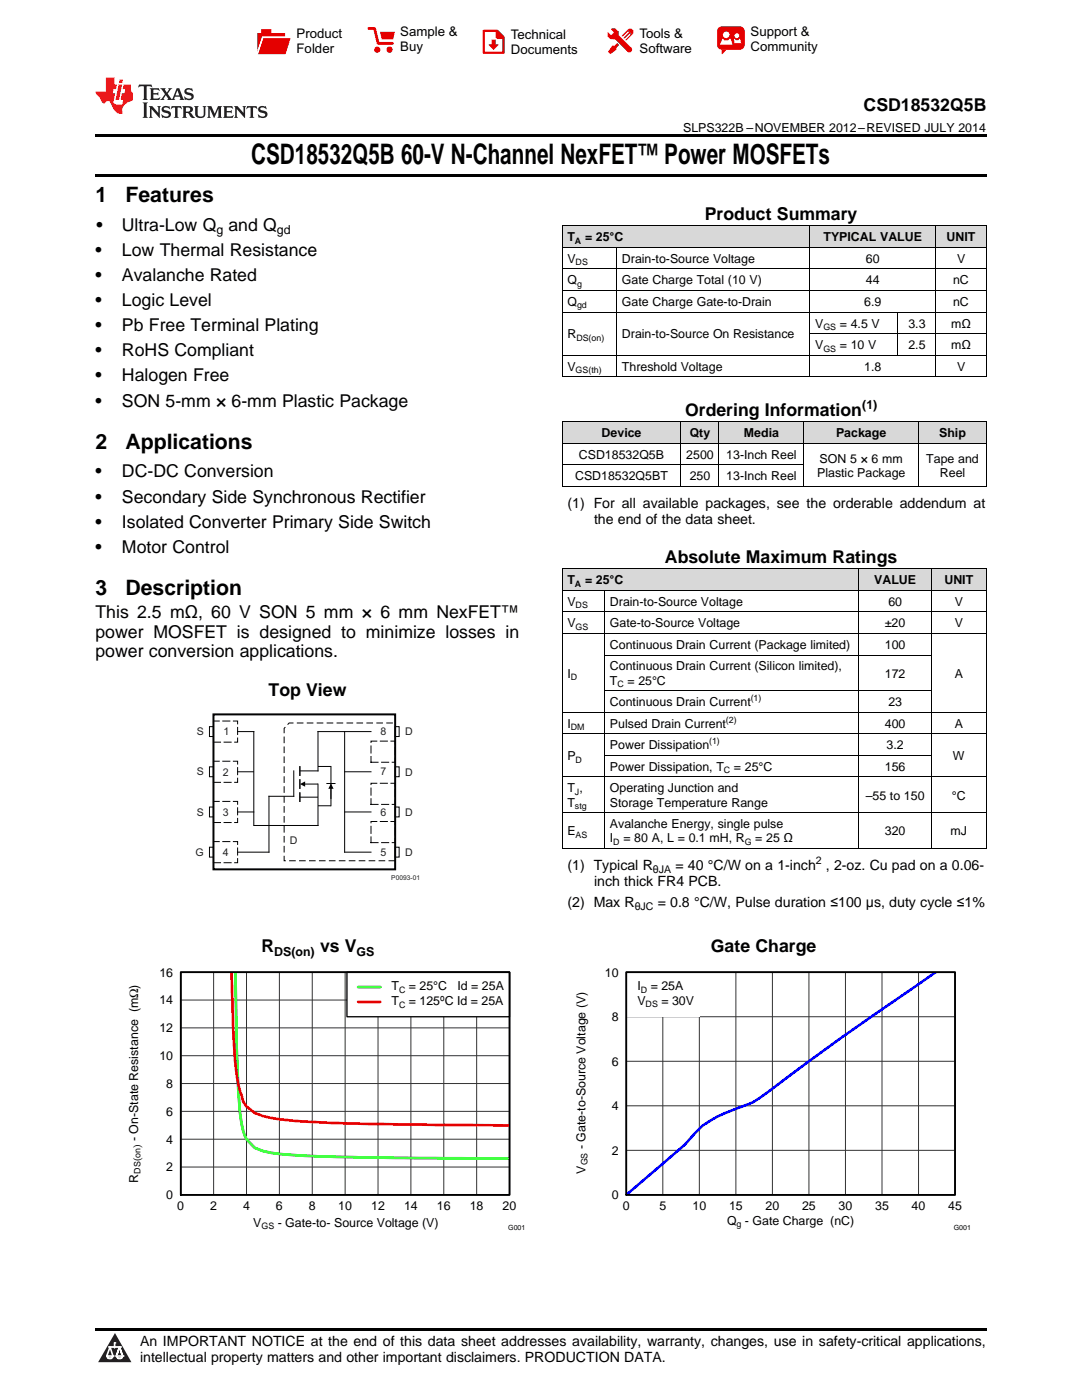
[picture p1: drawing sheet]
<svg xmlns="http://www.w3.org/2000/svg" width="216mm" height="279mm" viewBox="0 0 216 279" stroke-linecap="round" stroke-linejoin="round" font-family="sans-serif">
<g fill="#d8d8d8">
<path d="M112.2 113.6h8.4v4.3h-8.4z"/>
<path d="M120.6 113.6h50.8v4.3h-50.8z"/>
<path d="M171.4 113.6h14.4v4.3h-14.4z"/>
<path d="M185.8 113.6h11v4.3h-11z"/>
<path d="M112.2 84.2h23.7v4.3h-23.7z"/>
<path d="M135.9 84.2h7.6v4.3h-7.6z"/>
<path d="M143.5 84.2h16.9v4.3h-16.9z"/>
<path d="M160.4 84.2h22.9v4.3h-22.9z"/>
<path d="M183.3 84.2h13.5v4.3h-13.5z"/>
<path d="M112.2 45.1h10.8v4.3h-10.8z"/>
<path d="M123 45.1h38.6v4.3h-38.6z"/>
<path d="M161.6 45.1h17.6v4.3h-17.6z"/>
<path d="M179.2 45.1h7.6v4.3h-7.6z"/>
<path d="M186.8 45.1h10v4.3h-10z"/>
</g>
<path d="M22.9 266l3.3 5.9h-6.6z" fill="#231f20"/>
<path d="M21.3 270.6h1.2l-.3 .5h-.3a.53 .53 0 0 1-.6-.5z" fill-rule="evenodd" fill="#fff"/>
<path d="M21.3 270.6h1.2l-.3 .5h-.3a.53 .53 0 0 1-.6-.5z" fill="none" stroke="#231f20" stroke-width=".33"/>
<path d="M21.3 270.6l1.2 .1-.3 .4h-.5z" fill="none" stroke="#fff" stroke-width=".33"/>
<path d="M22.9 268.9h.1" fill="none" stroke="#fff" stroke-width=".33"/>
<path d="M22.9 268v.9z" fill="#fff"/>
<path d="M22.9 268v.9z" fill="none" stroke="#fff" stroke-width=".33"/>
<circle cx="22.9" cy="268" r=".16" fill="#fff"/>
<path d="M21.8 268.8h.1" fill="none" stroke="#fff" stroke-width=".33"/>
<path d="M21.8 268.8h2.2z" fill="#fff"/>
<path d="M21.8 268.8h2.2z" fill="none" stroke="#fff" stroke-width=".33"/>
<circle cx="24" cy="268.8" r=".16" fill="#fff"/>
<path d="M23.2 270.6h.1" fill="none" stroke="#fff" stroke-width=".33"/>
<path d="M23.8 268.8l-.6 1.8z" fill="#fff"/>
<path d="M23.8 268.8l-.6 1.8z" fill="none" stroke="#fff" stroke-width=".33"/>
<path d="M23.8 268.8l.7 1.8z" fill="#fff"/>
<path d="M23.8 268.8l.7 1.8z" fill="none" stroke="#fff" stroke-width=".33"/>
<path d="M24.4 270.6h.1" fill="none" stroke="#fff" stroke-width=".33"/>
<circle cx="21.3" cy="270.6" r=".16" fill="#fff"/>
<path d="M22 268.8l-.7 1.8z" fill="#fff"/>
<path d="M22 268.8l-.7 1.8z" fill="none" stroke="#fff" stroke-width=".33"/>
<path d="M22 268.8l.5 1.8z" fill="#fff"/>
<path d="M22 268.8l.5 1.8z" fill="none" stroke="#fff" stroke-width=".33"/>
<circle cx="22.5" cy="270.6" r=".16" fill="#fff"/>
<path d="M23.3 270.6h1.2a.63 .63 0 0 1-.6 .5 .63 .63 0 0 1-.6-.5z" fill-rule="evenodd" fill="#fff"/>
<path d="M23.3 270.6h1.2a.63 .63 0 0 1-.6 .5 .63 .63 0 0 1-.6-.5z" fill="none" stroke="#231f20" stroke-width=".33"/>
<path d="M23.3 270.6h1.2l-.4 .5h-.5z" fill="none" stroke="#fff" stroke-width=".33"/>
<path d="M23.2 270.6h.1" fill="none" stroke="#fff" stroke-width=".33"/>
<circle cx="24.5" cy="270.6" r=".16" fill="#fff"/>
<path d="M19 265.1h177.8v.5h-177.8z" fill="#000"/>
<path d="M36.1 194h65.6v44.5h-65.6z" fill="none" stroke="#000" stroke-width=".26"/>
<g fill="none" stroke="#333" stroke-width=".2">
<path d="M36.1 194h65.6v44.5h-65.6zM36.1 199.6h65.6M42.6 194v44.5M49.2 194v44.5M55.7 194v44.5M62.3 194v44.5M68.9 194v44.5M75.4 194v44.5M82 194v44.5M88.6 194v44.5M95.1 194v44.5M36.1 216.2h65.6"/>
<path d="M36.1 210.7h65.6M36.1 205.1h65.6M36.1 232.9h65.6M36.1 227.4h65.6M36.1 221.8h65.6"/>
</g>
<path d="M47 194l.2 15 .3 8.5a27.7 27.7 0 0 0 1.4 9.2l.3 .7 1.6 1.7a21 21 0 0 0 8.2 1.4 995.6 995.6 0 0 0 42.7 .7" fill="none" stroke="#0f0" stroke-width=".53"/>
<path d="M46.2 194a200.9 200.9 0 0 0 1 20.5l.3 1.9 .7 2.2a4.6 4.6 0 0 0 2.6 3.5 24.4 24.4 0 0 0 8.2 1.6 846.5 846.5 0 0 0 42.7 .9" fill="none" stroke="#f00" stroke-width=".53"/>
<path d="M69.2 194h32.5v8.9h-32.5z" fill="#fff"/>
<path d="M69.2 194h32.5v8.9h-32.5zM125 194h65.6v44.5h-65.6z" fill="none" stroke="#000" stroke-width=".26"/>
<path d="M71.5 197h4.4" fill="none" stroke="#0f0" stroke-width=".53"/>
<path d="M71.5 200h4.4" fill="none" stroke="#f00" stroke-width=".53"/>
<path d="M36.1 194h65.6v44.5h-65.6z" fill="none" stroke="#000" stroke-width=".35"/>
<g fill="none" stroke="#333" stroke-width=".2">
<path d="M125 194h65.6v44.5h-65.6zM132.3 194v44.5M139.5 194v44.5M146.8 194v44.5M154.1 194v44.5M161.4 194v44.5M168.7 194v44.5M176 194v44.5M183.3 194v44.5M125 211.8h65.6M125 202.9h65.6M125 229.6h65.6"/>
<path d="M125 220.7h65.6"/>
</g>
<path d="M186.8 194l-4.1 2.8a715.4 715.4 0 0 0-31.2 22.4l-1.3 .8-2.9 1.1a29.3 29.3 0 0 0-7.2 3.6l-3.5 3.8-11.6 10" fill="none" stroke="#00f" stroke-width=".53"/>
<path d="M125 194h14.6v8.9h-14.6z" fill="#fff"/>
<path d="M125 194h65.6v44.5h-65.6z" fill="none" stroke="#000" stroke-width=".35"/>
<g fill="none" stroke="#010202" stroke-width=".2">
<path d="M41.8 145h.8v2h-.8zM41.8 153h.8v2h-.8zM47.4 146h3.2v18.7M47.4 154h3.2M58.6 153.8v5.1h-4.9v11.2h-6.3M59.8 153v1.8M59.8 155.6v1.7M59.8 158.2v1.8M60.5 156.5h3v8.2h-12.8M65.2 156.4h1.6M66 153v3.4M68.8 154h5.2"/>
<path d="M68.8 146v24.1h5.2M74 146h-10.5v7.8h-3.6M78.8 145h.8v2h-.8zM78.8 153h.8v2h-.8zM41.8 161.1h.8v1.9h-.8zM41.8 169.1h.8v2h-.8zM47.4 162h3.2M68.8 162h5.2M78.8 161.1h.8v1.9h-.8zM78.8 169.1h.8v2h-.8z"/>
</g>
<path d="M42.6 142.6h36.2v30.9h-36.2z" fill="none" stroke="#010202" stroke-width=".4"/>
<path d="M42.6 143.9h4.8v4.2h-4.8zM42.6 151.9h4.8v4.2h-4.8zM42.6 159.9h4.8v4.3h-4.8zM74 156.3h4.8v4.2h-4.8zM74 147.9h4.8v4.2h-4.8zM42.6 168h4.8v4.2h-4.8zM74 163.9h4.8v4.3h-4.8z" fill="none" stroke="#010202" stroke-width=".2" stroke-dasharray="1.4 .7"/>
<path d="M78.8 171.8h-22.1v-26.4l1-1.1h21.1" fill="none" stroke="#010202" stroke-width=".2" stroke-dasharray="1.3 .7" stroke-linecap="butt"/>
<path d="M59.8 156.5l1.1-.5v1z" fill="#010202"/>
<path d="M66 157v2.5" fill="none" stroke="#010202" stroke-width=".2"/>
<path d="M66 156.4l.6 1h-1.1z" fill="#010202"/>
<path d="M59.8 159.1h3.7M63.5 153h2.5M66 156.4v4.4h-2.5" fill="none" stroke="#010202" stroke-width=".2"/>
<g fill="none" stroke="#000" stroke-width=".2">
<path d="M112.2 58h84.6M112.2 53.7h84.6M112.2 49.4h84.6M112.2 45.1h84.6M112.2 45.1v30.1M123 49.4v25.8M161.6 45.1v30.1M186.7 45.1v30.1M196.8 45.1v30.1M112.2 75.2h84.6M112.2 70.9h84.6M112.2 62.3h84.6"/>
<path d="M161.6 66.6h35.2M179.2 62.3v8.6M112.2 97.1h84.6M112.2 92.8h48.2M112.2 88.5h84.6M112.2 84.2h84.6M112.2 84.2v13M135.8 84.2v13M143.5 84.2v13M160.4 84.2v13M183.3 84.2v13M196.8 84.2v13"/>
<path d="M112.2 117.8h84.6M112.2 113.5h84.6M112.2 113.6v55.8M120.6 117.9v51.5M171.4 113.6v55.8M185.8 113.6v55.8M196.8 113.6v55.8M112.2 126.4h84.6M112.2 122.1h84.6M120.6 137.8h65.2M120.6 130.7h65.2M112.2 155.1h84.6"/>
<path d="M112.2 146.5h84.6M112.2 142.2h84.6M120.6 150.8h65.2M112.2 169.3h84.6M112.2 162.2h84.6"/>
</g>
<path d="M19 34.8h177.8v.5h-177.8zM19 26.8h177.8v.6h-177.8zM112.2 97.1l.1 .1zM143.4 97.1l.1 .1zM160.3 97.1l.1 .1zM183.2 97.1l.1 .1zM196.7 97.1l.1 .1z" fill="#000"/>
<path d="M27.7 16.9l-.1 .6 .6-.3h.5v.2v2.2l-.2 .4h1l-.2-.4v-2.2v-.2h.5l.6 .3-.2-.6zM29.9 17.6l.2 .4v1.6l-.2 .4h1.9l.1-.6a1.09 1.09 0 0 1-1.3 .1v-.6h.6l.4 .2v-.7l-.2 .2h-.8v-.6l.2-.1a1.01 1.01 0 0 1 1 .3l-.1-.6zM32 17.6l.9 1.2-1 1.2h.9l-.2-.3 .5-.7 .5 .7-.3 .3h1.7l-.2-.3 .1-.4h1l.1 .4-.2 .3h1l-.3-.4-.7-2h-.5l-1 2.2-.8-1.1 .9-1.1h-.9l.2 .2-.4 .7-.4-.7 .2-.2zM35.4 18l.4 1h-.8zM37 17.7a.66 .66 0 0 0-.2 .8 .66 .66 0 0 0 .6 .4l.7 .2 .1 .2a.8 .8 0 0 1-.7 .4 .8 .8 0 0 1-.7-.5l.1 .8 .2-.2a.94 .94 0 0 0 1.1 .1 .94 .94 0 0 0 .4-.9 1.48 1.48 0 0 0-1.3-.6v-.4a1.1 1.1 0 0 1 1.2 .2l-.2-.6-.2 .1-.5-.1zM28.5 20.4l.2 .4v2.3l-.2 .4h1l-.2-.4v-2.3l.2-.4zM29.7 21.2l.2 .4v1.5l-.2 .4h.8l-.3-.4 .1-1.3 1.6 1.8v-2l.2-.4h-.7l.2 .2v1.1l-1.2-1.3zM32.5 21.3a.66 .66 0 0 0-.2 .8 .66 .66 0 0 0 .6 .4l.6 .2 .2 .2a.8 .8 0 0 1-.8 .4 .8 .8 0 0 1-.7-.5l.2 .7 .2-.1a.94 .94 0 0 0 1 .1 .94 .94 0 0 0 .5-1 1.47 1.47 0 0 0-1.3-.6l-.1-.3a1.1 1.1 0 0 1 1.3 .2l-.2-.6-.2 .1-.5-.2zM34.3 21.2l-.2 .6a.64 .64 0 0 1 .8-.3v1.6l-.2 .4h1l-.3-.4 .1-1.6a.66 .66 0 0 1 .8 .3l-.2-.6zM36.3 21.2l.3 .4v1.5l-.3 .4h1l-.2-.2v-.7h.5l.1 .1a.8 .8 0 0 0 1.2 .7l-1-1a.62 .62 0 0 0 .6-.5 .62 .62 0 0 0-.6-.7zM37.1 21.5h.1a.48 .48 0 0 1 .6 0 .48 .48 0 0 1 .1 .6l-.2 .1-.6 .1zM38.7 21.2l.2 .2a2.29 2.29 0 0 0 .4 2 1.05 1.05 0 0 0 1.7-.7v-1.3l.2-.2h-.8l.2 .4v1.1a.61 .61 0 0 1-.6 .6 .61 .61 0 0 1-.6-.6v-1.1l.3-.4zM41.3 21.2l.3 .4v1.5l-.3 .4h.8l-.2-.4v-1.4l.8 1.9 .9-1.9v1.4l-.2 .4h.9l-.2-.4v-1.5l.2-.4h-.8l-.7 1.5-.6-1.5zM44.5 21.2l.2 .4v1.5l-.2 .4h1.9l.2-.6a1.1 1.1 0 0 1-1.4 .2v-.7h.6l.4 .2v-.6l-.2 .1-.8 .1v-.6l.2-.1a1.02 1.02 0 0 1 1.1 .2l-.2-.5zM46.7 21.2l.2 .4v1.5l-.2 .4h.8l-.3-.4 .1-1.3 1.6 1.8v-2l.2-.4h-.7l.2 .2v1.1l-1.2-1.3zM49.3 21.2l-.1 .6a.64 .64 0 0 1 .8-.3v1.6l-.3 .4h1l-.2-.4v-1.6a.66 .66 0 0 1 .8 .3l-.1-.6zM51.7 21.3a.66 .66 0 0 0-.2 .7 .66 .66 0 0 0 .7 .5l.6 .2 .1 .2a.8 .8 0 0 1-.7 .4 .8 .8 0 0 1-.7-.5l.1 .7 .2-.1a.94 .94 0 0 0 1.1 .1 .94 .94 0 0 0 .4-1 1.48 1.48 0 0 0-1.2-.6l-.1-.3a1.1 1.1 0 0 1 1.2 .2l-.2-.6-.1 .1-.6-.2z" fill="#231f20"/>
<path d="M21.1 15.5v2.8h-2v.4l.9 .9a.96 .96 0 0 0 1 1 .59 .59 0 0 1 .5-.4 .59 .59 0 0 1 .5 .3l.4 .8a1.61 1.61 0 0 0 2.1 1.3 1.63 1.63 0 0 1 1.1-2.2l.9-.3v-1.5a1.6 1.6 0 0 1-.4-1.7h-1.4l-.2 .9h.5l-.2 .8h-.5l-.2 1v.3h.5l-.2 .9h-.7a.74 .74 0 0 1-1-.6l.3-1.6h-.5l.2-.8h.5l.1-.9h-.4v-1.4zM23.7 16.9l-.7 3h.8l.6-3zM23.8 15.9l-.1 .7h.7l.2-.7z" fill="#ee1d23"/>
<g fill="#d60000">
<path d="M52.1 5.8h2v.8h2.8v4.2h-5.5v-4.2h.7z" fill-rule="evenodd"/>
<path d="M52.4 7.5h5.6l-1 3.3h-5.6z" fill-rule="evenodd"/>
</g>
<path d="M52.4 7.4h5.7l-.1 .1h-5.5l-1.1 3.3z" fill-rule="evenodd" fill="#fff"/>
<path d="M52.4 7.4h5.7l-.1 .1h-5.5l-1.1 3.3z" fill="none" stroke="#fff" stroke-width=".2"/>
<path d="M73.6 5.7h1.1l.7 2.9h2.9" fill="none" stroke="#d60000" stroke-width=".55"/>
<g fill="#d60000">
<path d="M75.8 6.3h3l-.4 1.6h-2.2z" fill-rule="evenodd"/>
<circle cx="75.3" cy="9.9" r=".62"/>
<circle cx="77.7" cy="9.9" r=".62"/>
</g>
<path d="M96.5 6.2h2.7l1.3 1.2v3.1h-4z" fill="none" stroke="#d60000" stroke-width=".44"/>
<g fill="#d60000">
<path d="M98.1 7.9h.8v1h.5l-.9 1.1-1-1v-.1h.6z" fill-rule="evenodd"/>
<path d="M98.9 6.2h.3l1.3 1.2v.4h-1.3l-.3-.4z" fill-rule="evenodd"/>
<path d="M121.9 5.7h.8l.7 .6 .1 .7 2.5 2.5-.8 .8-2.3-2.3-1.1-.2-.6-.6v-.8l.7 .6 .5-.4v-.2l-.5-.5z" fill-rule="evenodd"/>
<path d="M122.2 9.1h.4l.5-.5 .4 .4-.5 .5v.4l-1.2 .9-.5-.5z" fill-rule="evenodd"/>
<path d="M125.3 5.9a.67 .67 0 0 1 .9 0 .67 .67 0 0 1 0 .9z" fill-rule="evenodd"/>
<path d="M125.3 5.9l.9 .9-1.2 1.2h-.2v-.2l1-.9v-.2h-.2l-.9 1h-.2v-.2l.9-1 .1-.2h-.3l-.9 1h-.2v-.2z" fill-rule="evenodd"/>
<circle cx="125.6" cy="9.9" r=".54"/>
</g>
<path d="M123.3 6.3v.7" fill="none" stroke="#d60000" stroke-width=".2"/>
<g fill="#d60000">
<path d="M143.4 5.5l.6-.2h3.6a.95 .95 0 0 1 1 .9v2.8a.95 .95 0 0 1-1 .9h-3.6a.95 .95 0 0 1-.9-.9v-2.8z" fill-rule="evenodd"/>
<path d="M144 9.9h.9l-.7 .9h-.2z" fill-rule="evenodd"/>
</g>
<g fill="#fff">
<path d="M146.6 8.6h1.3z"/>
<path d="M144.1 7.8h.3l.1 .2h.8l.2-.2h.3l.4 1.1h-2.5z" fill-rule="evenodd"/>
<path d="M146.4 7.8h.3l.1 .2h.5l.2-.2h.2l.2 .8h-1.3z" fill-rule="evenodd"/>
<circle cx="144.9" cy="6.9" r=".65"/>
<circle cx="147" cy="7.1" r=".48"/>
</g>
<text font-size="5.6" x="50.1" y="32.8">CSD18532Q5B 60-V N-Channel NexFET™ Power MOSFETs</text>
<g font-size="4.2">
<text x="19" y="40.4">1</text>
<text x="25" y="40.4">Features</text>
<text x="19" y="89.6">2</text>
<text x="25" y="89.6">Applications</text>
<text x="19" y="118.7">3</text>
<text x="25" y="118.7">Description</text>
</g>
<g font-size="3.5">
<text x="172.3" y="22.2">CSD18532Q5B</text>
<text x="19.2" y="46.1">•</text>
<text x="24.3" y="46.1">Ultra-Low Q and Q</text>
<text x="140.7" y="43.9">Product Summary</text>
<text x="19" y="51.1">•</text>
<text x="24.3" y="51.1">Low Thermal Resistance</text>
<text x="19" y="56.1">•</text>
<text x="24.3" y="56.1">Avalanche Rated</text>
<text x="19" y="61.1">•</text>
<text x="24.3" y="61.1">Logic Level</text>
<text x="19" y="66.1">•</text>
<text x="19" y="71.1">•</text>
<text x="24.3" y="66.1">Pb Free Terminal Plating</text>
<text x="24.3" y="71.1">RoHS Compliant</text>
<text x="19" y="76.1">•</text>
<text x="24.3" y="76.1">Halogen Free</text>
<text x="19" y="81.1">•</text>
<text x="24.3" y="81.1">SON 5-mm × 6-mm Plastic Package</text>
<text x="136.7" y="83">Ordering Information</text>
<text x="19" y="95.3">•</text>
<text x="24.3" y="95.3">DC-DC Conversion</text>
<text x="19" y="100.3">•</text>
<text x="24.3" y="100.3">Secondary Side Synchronous Rectifier</text>
<text x="19" y="105.3">•</text>
<text x="24.3" y="105.3">Isolated Converter Primary Side Switch</text>
<text x="19" y="110.3">•</text>
<text x="24.3" y="110.3">Motor Control</text>
<text x="132.7" y="112.3">Absolute Maximum Ratings</text>
<text x="19" y="123.4">This 2.5 mΩ, 60 V SON 5 mm × 6 mm NexFET™</text>
<text x="19" y="127.3">power MOSFET is designed to minimize losses in</text>
<text x="19" y="131.2">power conversion applications.</text>
<text x="53.6" y="138.9">Top View</text>
<text x="52.2" y="190">R</text>
<text x="63.9" y="190">vs V</text>
<text x="141.9" y="190">Gate Charge</text>
</g>
<g font-size="2.8">
<text x="113.2" y="101.4">(1) For all available packages, see the orderable addendum at</text>
<text x="118.5" y="104.6">the end of the data sheet.</text>
<text x="113.2" y="173.6">(1) Typical R</text>
<text x="134.8" y="173.6">= 40 °C/W on a 1-inch</text>
<text x="164.8" y="173.6">, 2-oz. Cu pad on a 0.06-</text>
<text x="118.5" y="176.8">inch thick FR4 PCB.</text>
<text x="113.2" y="181">(2) Max R</text>
<text x="131.2" y="181">= 0.8 °C/W, Pulse duration ≤100 μs, duty cycle ≤1%</text>
<text x="27.9" y="268.6">An IMPORTANT NOTICE at the end of this data sheet addresses availability, warranty, changes, use in safety-critical applications,</text>
<text x="27.9" y="271.8">intellectual property matters and other important disclaimers. PRODUCTION DATA.</text>
</g>
<g font-size="2.6">
<text x="59.2" y="7.6">Product</text>
<text x="59.2" y="10.6">Folder</text>
<text x="79.9" y="7.3">Sample &amp;</text>
<text x="79.9" y="10.2">Buy</text>
<text x="101.9" y="7.8">Technical</text>
<text x="101.9" y="10.8">Documents</text>
<text x="127.6" y="7.6">Tools &amp;</text>
<text x="127.6" y="10.6">Software</text>
<text x="149.8" y="7.2">Support &amp;</text>
<text x="149.8" y="10.2">Community</text>
</g>
<g font-size="2.5">
<text x="136.3" y="26.3">SLPS322B –NOVEMBER 2012–REVISED JULY 2014</text>
<text x="43.2" y="46.8">g</text>
<text x="55.2" y="46.8">gd</text>
<text x="113.2" y="48.2">T</text>
<text x="113.2" y="52.5">V</text>
<text x="116.7" y="48.2">= 25°C</text>
<text x="124.1" y="52.5">Drain-to-Source Voltage</text>
<text x="164.3" y="48.2">TYPICAL VALUE</text>
<text x="172.8" y="52.5">60</text>
<text x="188.9" y="48.2">UNIT</text>
<text x="191" y="52.5">V</text>
<text x="113.2" y="56.8">Q</text>
<text x="124.1" y="56.8">Gate Charge Total (10 V)</text>
<text x="172.8" y="56.8">44</text>
<text x="190.2" y="56.8">nC</text>
<text x="113.2" y="61.1">Q</text>
<text x="124.1" y="61.1">Gate Charge Gate-to-Drain</text>
<text x="162.7" y="65.4">V</text>
<text x="167.6" y="65.4">= 4.5 V</text>
<text x="172.4" y="61.1">6.9</text>
<text x="181.3" y="65.4">3.3</text>
<text x="189.8" y="65.4">mΩ</text>
<text x="190.2" y="61.1">nC</text>
<text x="113.2" y="67.5">R</text>
<text x="124.1" y="67.5">Drain-to-Source On Resistance</text>
<text x="162.7" y="69.7">V</text>
<text x="167.6" y="69.7">= 10 V</text>
<text x="181.3" y="69.7">2.5</text>
<text x="189.8" y="69.7">mΩ</text>
<text x="113.2" y="74">V</text>
<text x="124.1" y="74">Threshold Voltage</text>
<text x="172.4" y="74">1.8</text>
<text x="191" y="74">V</text>
<text x="172" y="81.6">(1)</text>
<text x="120.1" y="87.3">Device</text>
<text x="137.6" y="87.3">Qty</text>
<text x="148.4" y="87.3">Media</text>
<text x="166.8" y="87.3">Package</text>
<text x="187.4" y="87.3">Ship</text>
<text x="114.8" y="95.9">CSD18532Q5BT</text>
<text x="115.5" y="91.6">CSD18532Q5B</text>
<text x="136.9" y="91.6">2500</text>
<text x="137.6" y="95.9">250</text>
<text x="144.9" y="91.6">13-Inch Reel</text>
<text x="144.9" y="95.9">13-Inch Reel</text>
<text x="163.1" y="95.1">Plastic Package</text>
<text x="163.5" y="92.3">SON 5 × 6 mm</text>
<text x="184.8" y="92.3">Tape and</text>
<text x="187.5" y="95.1">Reel</text>
<text x="113.2" y="116.6">T</text>
<text x="116.7" y="116.6">= 25°C</text>
<text x="174.4" y="116.6">VALUE</text>
<text x="188.5" y="116.6">UNIT</text>
<text x="113.2" y="120.9">V</text>
<text x="113.2" y="125.2">V</text>
<text x="121.7" y="120.9">Drain-to-Source Voltage</text>
<text x="121.7" y="125.2">Gate-to-Source Voltage</text>
<text x="176.6" y="125.2">±20</text>
<text x="177.3" y="120.9">60</text>
<text x="190.5" y="120.9">V</text>
<text x="190.5" y="125.2">V</text>
<text x="121.7" y="129.5">Continuous Drain Current (Package limited)</text>
<text x="176.6" y="129.5">100</text>
<text x="113.2" y="135.2">I</text>
<text x="121.7" y="133.8">Continuous Drain Current (Silicon limited),</text>
<text x="121.7" y="136.6">T</text>
<text x="125.2" y="136.6">= 25°C</text>
<text x="176.6" y="135.2">172</text>
<text x="190.5" y="135.2">A</text>
<text x="121.7" y="140.9">Continuous Drain Current</text>
<text x="177.3" y="140.9">23</text>
<text x="113.2" y="145.2">I</text>
<text x="121.7" y="145.2">Pulsed Drain Current</text>
<text x="121.7" y="149.5">Power Dissipation</text>
<text x="176.6" y="145.2">400</text>
<text x="176.9" y="149.5">3.2</text>
<text x="190.5" y="145.2">A</text>
<text x="113.2" y="151.7">P</text>
<text x="121.7" y="153.8">Power Dissipation, T</text>
<text x="146.4" y="153.8">= 25°C</text>
<text x="176.6" y="153.8">156</text>
<text x="190.1" y="151.7">W</text>
<text x="113.2" y="158.2">T ,</text>
<text x="113.2" y="161">T</text>
<text x="121.7" y="158.2">Operating Junction and</text>
<text x="121.7" y="161">Storage Temperature Range</text>
<text x="172.8" y="159.6">–55 to 150</text>
<text x="189.9" y="159.6">°C</text>
<text x="113.2" y="166.7">E</text>
<text x="121.7" y="165.3">Avalanche Energy, single pulse</text>
<text x="176.6" y="166.7">320</text>
<text x="189.7" y="166.7">mJ</text>
<text x="121.7" y="168.1">I</text>
<text x="124.4" y="168.1">= 80 A, L = 0.1 mH, R</text>
<text x="150.7" y="168.1">= 25 Ω</text>
<text x="54.7" y="190.7">DS(on)</text>
<text x="71.2" y="190.7">GS</text>
<text x="31.8" y="194.9">16</text>
<text x="78.1" y="197.7">T</text>
<text x="81.6" y="197.7">= 25°C</text>
<text x="91.3" y="197.7">Id = 25A</text>
<text x="120.7" y="194.9">10</text>
<text x="127.2" y="197.6">I</text>
<text x="129.8" y="197.6">= 25A</text>
<text x="31.8" y="200.5">14</text>
<text x="78.1" y="200.6">T</text>
<text x="81.6" y="200.6">= 125ºC Id = 25A</text>
<text x="122.1" y="203.8">8</text>
<text x="127.2" y="200.6">V</text>
<text x="132" y="200.6">= 30V</text>
<text x="31.8" y="206">12</text>
<text x="31.8" y="211.6">10</text>
<text x="122.1" y="212.7">6</text>
<text x="33.2" y="217.1">8</text>
<text x="122.1" y="221.6">4</text>
<text x="27.6" y="227.7" transform="rotate(-90 27.6 227.7)">- On-State Resistance (mΩ)</text>
<text x="33.2" y="222.7">6</text>
<text x="33.2" y="233.8">2</text>
<text x="33.2" y="228.2">4</text>
<text x="116.8" y="229.4" transform="rotate(-90 116.8 229.4)">- Gate-to-Source Voltage (V)</text>
<text x="122.1" y="230.5">2</text>
<text x="27.6" y="236" transform="rotate(-90 27.6 236)">R</text>
<text x="33.2" y="239.3">0</text>
<text x="116.8" y="234.2" transform="rotate(-90 116.8 234.2)">V</text>
<text x="122.1" y="239.3">0</text>
<text x="35.4" y="241.5">0</text>
<text x="41.9" y="241.5">2</text>
<text x="48.5" y="241.5">4</text>
<text x="50.5" y="244.8">V</text>
<text x="55.1" y="241.5">6</text>
<text x="55.4" y="244.8">- Gate-to- Source Voltage (V)</text>
<text x="61.6" y="241.5">8</text>
<text x="67.5" y="241.5">10</text>
<text x="74.1" y="241.5">12</text>
<text x="80.6" y="241.5">14</text>
<text x="87.2" y="241.5">16</text>
<text x="93.7" y="241.5">18</text>
<text x="100.3" y="241.5">20</text>
<text x="124.3" y="241.5">0</text>
<text x="131.6" y="241.5">5</text>
<text x="138.2" y="241.5">10</text>
<text x="145.1" y="244.5">Q - Gate Charge (nC)</text>
<text x="145.5" y="241.5">15</text>
<text x="152.8" y="241.5">20</text>
<text x="160" y="241.5">25</text>
<text x="167.3" y="241.5">30</text>
<text x="174.6" y="241.5">35</text>
<text x="181.9" y="241.5">40</text>
<text x="189.2" y="241.5">45</text>
</g>
<g font-size="2.1" fill="#231f20">
<text x="39.3" y="146.7">S</text>
<text x="44.6" y="146.8">1</text>
<text x="75.9" y="146.7">8</text>
<text x="80.8" y="146.8">D</text>
<text x="39.3" y="154.8">S</text>
<text x="44.5" y="154.8">2</text>
<text x="75.9" y="154.8">7</text>
<text x="80.8" y="154.8">D</text>
<text x="39.3" y="162.8">S</text>
<text x="44.5" y="162.8">3</text>
<text x="75.9" y="162.8">6</text>
<text x="80.8" y="162.8">D</text>
<text x="39" y="170.8">G</text>
<text x="44.5" y="170.8">4</text>
<text x="57.8" y="168.3">D</text>
<text x="75.9" y="170.8">5</text>
<text x="80.8" y="170.8">D</text>
</g>
<g font-size="2.1">
<text x="162.8" y="172.5">2</text>
<text x="130.3" y="174.2">θJA</text>
<text x="126.6" y="181.6">θJC</text>
<text x="28" y="231.8" transform="rotate(-90 28 231.8)">(</text>
<text x="28" y="229.1" transform="rotate(-90 28 229.1)">)</text>
</g>
<g font-size="1.8">
<text x="114.7" y="48.6">A</text>
<text x="114.9" y="53">DS</text>
<text x="115.1" y="57.3">g</text>
<text x="115.1" y="61.6">gd</text>
<text x="164.3" y="65.9">GS</text>
<text x="115" y="68">DS(on)</text>
<text x="164.3" y="70.2">GS</text>
<text x="114.9" y="74.5">GS(th)</text>
<text x="114.7" y="117.1">A</text>
<text x="114.9" y="121.4">DS</text>
<text x="114.9" y="125.7">GS</text>
<text x="113.9" y="135.7">D</text>
<text x="123.2" y="137.1">C</text>
<text x="149.8" y="139.9">(1)</text>
<text x="113.9" y="145.7">DM</text>
<text x="141.5" y="148.6">(1)</text>
<text x="144.9" y="144.3">(2)</text>
<text x="114.9" y="152.2">D</text>
<text x="144.4" y="154.3">C</text>
<text x="114.7" y="158.6">J</text>
<text x="114.7" y="161.5">stg</text>
<text x="114.9" y="167.2">AS</text>
<text x="122.4" y="168.6">D</text>
<text x="148.6" y="168.6">G</text>
<text x="79.6" y="198.1">C</text>
<text x="79.6" y="201.1">C</text>
<text x="127.9" y="198.1">D</text>
<text x="128.8" y="201">DS</text>
<text x="117.3" y="232.6" transform="rotate(-90 117.3 232.6)">GS</text>
<text x="28" y="234.2" transform="rotate(-90 28 234.2)">DS on</text>
<text x="52.2" y="245.2">GS</text>
<text x="147" y="244.9">g</text>
</g>
<g font-size="1.4">
<text x="101.4" y="245.5">G001</text>
<text x="190.3" y="245.5">G001</text>
</g>
<text font-size="1.3" fill="#231f20" x="78.1" y="175.6">P0093-01</text>
</svg>
